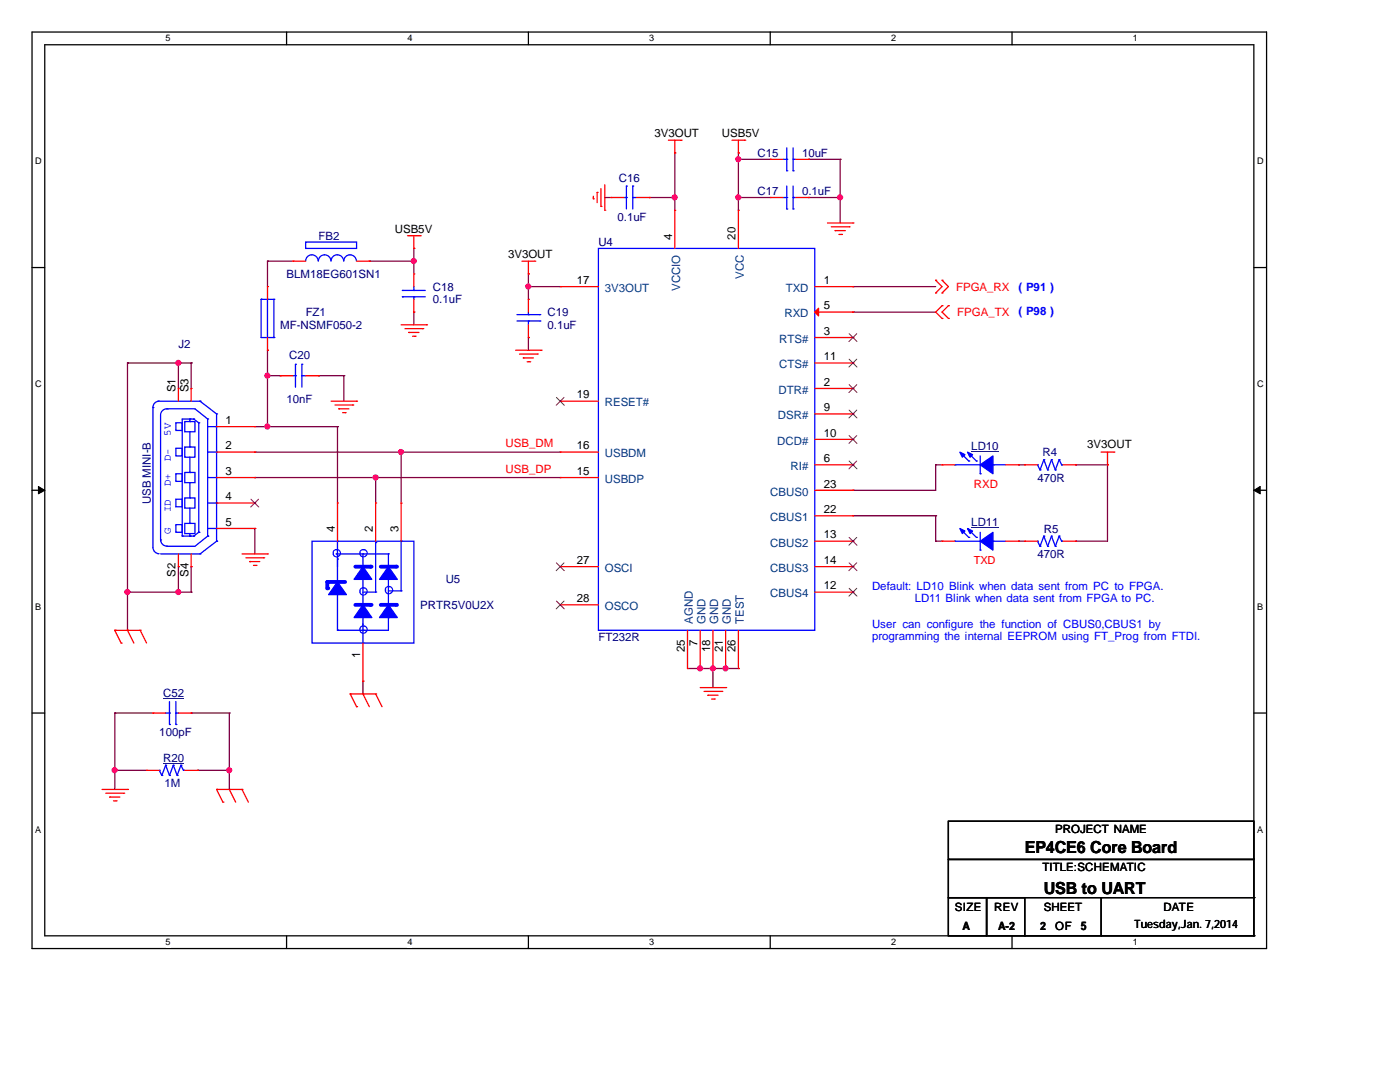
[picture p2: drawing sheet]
<svg xmlns="http://www.w3.org/2000/svg" width="279mm" height="216mm" viewBox="0 0 279 216" stroke-linecap="round" stroke-linejoin="round" font-family="sans-serif">
<path d="M6.4 6.4h246.4v182.9h-246.4zM8.9 8.9h241.3v177.8h-241.3z" fill="none" stroke="#000" stroke-width=".25"/>
<g fill="#fff">
<path d="M33.1 6.6h.9v2.1h-.9z"/>
<path d="M33.1 186.9h.9v2.1h-.9z"/>
</g>
<path d="M57.2 6.4v2.5M57.2 186.7v2.6" fill="none" stroke="#000" stroke-width=".25"/>
<g fill="#fff">
<path d="M81.3 6.6h1v2.1h-1z"/>
<path d="M81.3 186.9h1v2.1h-1z"/>
</g>
<path d="M105.5 6.4v2.5M105.5 186.7v2.6" fill="none" stroke="#000" stroke-width=".25"/>
<g fill="#fff">
<path d="M129.6 6.6h1v2.1h-1z"/>
<path d="M129.6 186.9h1v2.1h-1z"/>
</g>
<path d="M153.7 6.4v2.5M153.7 186.7v2.6" fill="none" stroke="#000" stroke-width=".25"/>
<g fill="#fff">
<path d="M177.8 6.6h1v2.1h-1z"/>
<path d="M177.8 186.9h1v2.1h-1z"/>
</g>
<path d="M202 6.4v2.5M202 186.7v2.6" fill="none" stroke="#000" stroke-width=".25"/>
<g fill="#fff">
<path d="M226.1 6.6h1v2.1h-1z"/>
<path d="M226.1 186.9h1v2.1h-1z"/>
<path d="M7 31.1h1.3v2.1h-1.3z"/>
<path d="M250.9 31.1h1.2v2.1h-1.2z"/>
<path d="M7 75.6h1.3v2h-1.3z"/>
<path d="M250.9 75.6h1.2v2h-1.2z"/>
</g>
<path d="M6.4 53.4h2.5M250.2 53.4h2.6" fill="none" stroke="#000" stroke-width=".25"/>
<g fill="#fff">
<path d="M7 120h1.2v2.1h-1.2z"/>
<path d="M250.9 120h1.2v2.1h-1.2z"/>
</g>
<path d="M6.4 97.8h2.5M250.2 97.8h2.6" fill="none" stroke="#000" stroke-width=".25"/>
<g fill="#000" stroke="#000" stroke-width=".2">
<path d="M7.7 97.1l1.2 .7-1.2 .8z" fill-rule="evenodd"/>
<path d="M250.2 97.8l1.3-.7v1.5z" fill-rule="evenodd"/>
</g>
<g fill="#fff">
<path d="M7 164.5h1.2v2h-1.2z"/>
<path d="M250.9 164.5h1.2v2h-1.2z"/>
</g>
<path d="M6.4 142.3h2.5M250.2 142.3h2.6M189.3 163.9h60.9v7.6h-60.9zM189.3 171.5h60.9v7.6h-60.9zM189.3 179.1h7.6v7.6h-7.6zM196.9 179.1h7.6v7.6h-7.6zM219.8 179.1h.1M219.8 179.1v7.6M250.2 179.1h.1M250.2 179.1v7.6M204.5 186.7h45.7M250.2 186.7h.1" fill="none" stroke="#000" stroke-width=".25"/>
<g fill="none" stroke="#800040" stroke-width=".25">
<path d="M120.7 39.4h.1M120.7 39.4h1.3M129.6 39.4h.1M129.6 39.4h5.1M134.7 30.5h.1M134.7 39.4h.1M134.7 30.5v11.5M147.4 31.8h.1M147.4 39.4h.1M147.4 30.5h.1M147.4 39.4h6.3M147.4 31.8h6.3"/>
<path d="M147.4 30.5v11.5M161.3 31.8h.1M161.3 39.4h.1M161.3 39.4h6.4M161.3 31.8h6.4M167.7 31.8h.1M167.7 39.4h.1M167.7 31.8v12.7M53.4 52.1h.1M53.4 52.1v5.1M53.4 52.1h5.1M73.7 52.1h.1"/>
<path d="M73.7 52.1h8.9M82.6 52.1h.1M82.6 49.6h.1M82.6 49.6v5.1M105.5 54.7h.1M105.5 57.2h.1M105.5 54.7v5M105.5 57.2h6.3M170.2 57.2h.1M170.2 57.2h16.5M25.4 72.4h.1M25.4 72.4v53.4"/>
<path d="M25.4 72.4h12.7M35.6 72.4h.1M35.6 72.4v5.1M38.1 72.4h.1M38.1 72.4v5.1M53.4 75h.1M53.4 69.9h.1M53.4 69.9v15.2M53.4 75h2.5M55.9 75h.1M63.5 75h.1M63.5 75h5.1"/>
<path d="M68.6 75h.1M68.6 75v5.1M82.6 62.3h.1M82.6 62.3v2.5M105.5 67.4h.1M105.5 67.4v2.5M170.2 62.3h.1M170.2 62.3h16.5M50.8 95.3h.1M50.8 90.2h.1M50.8 95.3h61M50.8 90.2h61"/>
<path d="M50.8 85.1h16.6M53.4 85.1h.1M67.4 85.1h.1M67.4 85.1v15.3M75 95.3h.1M75 95.3v5.1M80.1 90.2h.1M80.1 90.2v10.2M170.2 97.8h.1M186.7 92.8h.1M186.7 92.8v5h-16.5M186.7 92.8h1.3"/>
<path d="M203.2 92.8h.1M203.2 92.8h1.3M214.7 92.8h.1M214.7 92.8h6.3M221 92.8h.1M221 92.8v15.2h-6.3M25.4 118.2h.1M25.4 118.2h12.7M35.6 113.1h.1M35.6 113.1v5.1M38.1 113.1h.1M38.1 118.2h.1"/>
<path d="M38.1 113.1v5.1M50.8 105.5h.1M50.8 105.5v5M170.2 102.9h.1M170.2 102.9h16.5M186.7 102.9h.1M186.7 108h.1M186.7 108h1.3M186.7 102.9v5.1M203.2 108h.1M203.2 108h1.3M214.7 108h.1"/>
<path d="M72.4 135.9h.1M72.4 135.9v2.6M137.2 133.4h10.2M139.7 133.4h.1M142.3 133.4h.1M142.3 133.4v3.8M144.8 133.4h.1M147.4 133.4h.1M22.9 153.7h.1M22.9 142.3h.1M22.9 153.7h6.4M22.9 142.3v15.2"/>
<path d="M22.9 142.3h7.6M38.1 142.3h.1M38.1 142.3h7.7M39.4 153.7h.1M39.4 153.7h6.4M45.8 142.3h.1M45.8 153.7h.1M45.8 142.3v15.2"/>
</g>
<g fill="#f0f" stroke="#f0f" stroke-width=".25">
<circle cx="25.4" cy="118.1" r=".49"/>
<circle cx="35.6" cy="72.4" r=".49"/>
<circle cx="35.6" cy="118.1" r=".49"/>
<circle cx="82.6" cy="52.1" r=".49"/>
<circle cx="53.4" cy="85.1" r=".49"/>
<circle cx="53.4" cy="74.9" r=".49"/>
<circle cx="134.6" cy="39.4" r=".49"/>
<circle cx="147.3" cy="39.4" r=".49"/>
<circle cx="167.7" cy="39.4" r=".49"/>
<circle cx="147.3" cy="31.8" r=".49"/>
<circle cx="144.8" cy="133.4" r=".49"/>
<circle cx="139.7" cy="133.4" r=".49"/>
<circle cx="142.3" cy="133.4" r=".49"/>
<circle cx="75" cy="95.3" r=".49"/>
<circle cx="80" cy="90.2" r=".49"/>
<circle cx="22.9" cy="153.7" r=".49"/>
<circle cx="45.7" cy="153.7" r=".49"/>
<circle cx="105.4" cy="57.2" r=".49"/>
</g>
<g fill="none" stroke="#f00" stroke-width=".25">
<path d="M118.4 39.7h.1M118.4 39.2v.5M119.2 38.4h.1M119.2 38.4v2M119.9 37.6v3.6M120.7 36.9v5.1M133.4 28h2.5M134.7 30.5h.1M134.7 28v2.5M135.9 28h.1M146.1 28h2.5M147.4 30.5h.1"/>
<path d="M147.4 28v2.5M148.6 28h.1M81.3 47h2.6M82.6 49.6h.1M82.6 47v2.6M83.9 47h.1M104.2 52.1h2.5M105.5 54.7h.1M105.5 52.1v2.6M106.7 52.1h.1M119.9 41.2h.1M120.7 42h.1"/>
<path d="M165.1 44.5h5.1M165.9 45.3h3.6M166.7 46h.1M166.7 46h2M167.4 46.8h.5M167.9 46.8h.1M169.5 45.3h.1M170.2 44.5h.1M186.7 55.9h.1M186.7 58.5h.1M186.7 55.9l1.3 1.3-1.3 1.3M188 55.9h.1"/>
<path d="M188 58.5h.1M188 55.9l1.3 1.3-1.3 1.3M80.1 64.8h5M80.8 65.6h3.6M81.6 66.3h.1M81.6 66.3h2M82.3 67.1h.5M82.8 67.1h.1M84.4 65.6h.1M85.1 64.8h.1M102.9 69.9h5.1M103.7 70.7h3.5"/>
<path d="M104.4 71.4h.1M104.4 71.4h2.1M105.2 72.2h.5M105.7 72.2h.1M107.2 70.7h.1M108 69.9h.1M188 61h.1M188 63.5h.1M188 61l-1.3 1.3 1.3 1.2M189.3 63.5h.1M189.3 61h.1M189.3 61l-1.3 1.3 1.3 1.2"/>
<path d="M66.1 80.1h5.1M66.8 80.8h3.6M67.6 81.6h.1M67.6 81.6h2M68.4 82.3h.5M68.9 82.3h.1M70.4 80.8h.1M71.2 80.1h.1M219.8 90.2h2.5M221 92.8h.1M221 90.2v2.6M222.3 90.2h.1"/>
<path d="M48.3 110.5h5.1M49.1 111.3h3.5M49.8 112.1h.1M49.8 112.1h2.1M50.6 112.8h.5M51.1 112.8h.1M52.6 111.3h.1M53.4 110.5h.1M22.9 125.8h.1M22.9 125.8h5.1M22.9 125.8l1.3 2.5M24.2 128.3h.1"/>
<path d="M25.4 125.8h.1M25.4 125.8l1.3 2.5M28 125.8h.1M28 125.8l1.3 2.5M69.9 138.5h.1M69.9 138.5h5.1M69.9 138.5l1.3 2.5M72.4 138.5h.1M72.4 138.5l1.3 2.5M75 138.5h.1M75 138.5l1.2 2.5M139.7 137.2h5.1"/>
<path d="M140.5 138h3.6M141.3 138.7h.1M141.3 138.7h2M142 139.5h.5M142.5 139.5h.1M144.1 138h.1M144.8 137.2h.1M20.4 157.5h5M21.1 158.3h3.6M21.9 159h.1M21.9 159h2M22.6 159.8h.6"/>
<path d="M23.2 159.8h.1M24.7 158.3h.1M25.4 157.5h.1M43.2 157.5h.1M43.2 157.5h5.1M43.2 157.5l1.3 2.6M45.8 157.5h.1M45.8 157.5l1.2 2.6M48.3 157.5h.1M48.3 157.5l1.3 2.6M71.2 141h.1M44.5 160.1h.1"/>
</g>
<path d="M72.4 115.6v5.1M77.5 115.6v5.1M72.4 120.7h.1M77.5 120.7h.1" fill="none" stroke="#00f" stroke-width=".25"/>
<g fill="#00f" stroke="#00f" stroke-width=".25">
<path d="M72.4 120.7l1.8 2.5h-3.5z" fill-rule="evenodd"/>
<path d="M72.4 113.1l1.8 2.5h-3.5z" fill-rule="evenodd"/>
<path d="M77.5 113.1l1.8 2.5h-3.6z" fill-rule="evenodd"/>
<path d="M77.5 120.7l1.8 2.5h-3.6z" fill-rule="evenodd"/>
</g>
<path d="M70.9 120.7h3.1" fill="none" stroke="#00f" stroke-width=".76"/>
<circle cx="74" cy="120.7" r=".38" fill="#00f"/>
<path d="M70.9 113.1h3.1" fill="none" stroke="#00f" stroke-width=".76"/>
<circle cx="74" cy="113.1" r=".38" fill="#00f"/>
<path d="M76 120.7h3" fill="none" stroke="#00f" stroke-width=".76"/>
<circle cx="79" cy="120.7" r=".38" fill="#00f"/>
<path d="M76 113.1h3" fill="none" stroke="#00f" stroke-width=".76"/>
<circle cx="79" cy="113.1" r=".38" fill="#00f"/>
<path d="M72.4 110.5h.1M72.4 110.5v2.6M77.5 110.5h.1M77.5 110.5v2.6M72.4 123.2h.1M72.4 123.2v1.6M77.5 123.2h.1M77.5 123.2v2.6" fill="none" stroke="#00f" stroke-width=".25"/>
<path d="M67.4 116.1l1.7 2.6h-3.5z" fill-rule="evenodd" fill="#00f" stroke="#00f" stroke-width=".25"/>
<path d="M65.3 116.1h3.6" fill="none" stroke="#00f" stroke-width=".76"/>
<circle cx="65.3" cy="116.1" r=".38" fill="#00f"/>
<path d="M65.3 116.1v1.3" fill="none" stroke="#00f" stroke-width=".76"/>
<circle cx="65.3" cy="117.4" r=".38" fill="#00f"/>
<g fill="none" stroke="#00f" stroke-width=".25">
<path d="M124.5 39.4h.5M125 39.4h.1M125 37.1h.1M125 37.1v4.6M126.3 37.1h.1M126.3 39.4h.1M126.3 39.4h.7M126.3 37.1v4.6M156.3 39.4h.7M156.3 31.8h.7M157 39.4h.1M157 34.1h.1"/>
<path d="M157 31.8h.1M157 29.5v4.6M157 37.1v4.6M158.3 39.4h.1M158.3 31.8h.1M158.3 34.1h.1M158.3 39.4h.5M158.3 29.5v4.6M158.3 37.1v4.6M158.3 31.8h.5M52.1 59.7h.1M52.1 59.7v7.7h2.6"/>
<path d="M52.1 59.7h2.6M53.4 59.7h.1M53.4 59.7v7.7M54.7 59.7h.1M54.7 59.7v7.7M61 48.3h10.2v1.3h-10.2zM61 52.1a1.25 1.25 0 0 1 1.3-1.3 1.25 1.25 0 0 1 1.2 1.3M63.5 52.1a1.25 1.25 0 0 1 1.3-1.3 1.25 1.25 0 0 1 1.2 1.3 1.27 1.27 0 0 1 1.3-1.3 1.27 1.27 0 0 1 1.3 1.3 1.27 1.27 0 0 1 1.2-1.3 1.27 1.27 0 0 1 1.3 1.3M80.3 58h.1M80.3 59.2h.1M80.3 58h4.6M80.3 59.2h4.6"/>
<path d="M82.6 59.2h.1M82.6 58h.1M82.6 57.2v.8M82.6 59.2v.5M119.4 49.6h43.2v76.2h-43.2zM157 41.7h.1M158.3 41.7h.1M54.7 67.4h.1M58.5 75h.5M59 75h.1M59 72.7h.1M59 72.7v4.6"/>
<path d="M60.2 72.7h.1M60.2 75h.1M60.2 75h.8M60.2 72.7v4.6M103.2 64.1h4.5M103.2 62.8h4.5M105.5 62.8h.1M105.5 64.1h.1M105.5 62.3v.5M105.5 64.1v.7M107.7 64.1h.1M107.7 62.8h.1"/>
<path d="M30.5 81.3h.1M30.5 81.3v28M31.5 80.1h8.4M31.7 80.1a1.23 1.23 0 0 0-1.2 1.2M33.3 81.6a1.23 1.23 0 0 0-1.3 1.2v24.9M33.3 81.6h.1M33.3 81.6h5.6l2.5 2M35.1 84.4h1.3v1.5h-1.3zM35.1 89.5h1.3v1.5h-1.3zM35.1 99.6h1.3v1.5h-1.3zM35.1 94.5h1.3v1.6h-1.3zM36.9 89.2h2v2h-2z"/>
<path d="M36.9 94.3h2v2h-2zM36.9 84.1h2v2h-2zM36.9 99.4h2v2h-2zM37.9 89.2h.1M37.9 94.3h.1M37.9 99.4h.1M37.9 83.6h.1M37.9 84.1h.1M37.9 83.6v.5M37.9 86.1v3.1M37.9 91.2v3.1M37.9 96.3v3.1"/>
<path d="M38.7 83.6h.1M38.7 83.6h-2.3v23.4M38.7 83.6l1 .8M39.7 84.4h.1M39.7 84.4v21.8M39.9 80.1h.1M39.9 80.1l3.3 2.5M41.4 83.6h.1M41.4 83.6v23.4M41.4 85.1h1.8M41.4 90.2h1.8M41.4 95.3h1.8"/>
<path d="M43.2 82.6h.1M43.2 85.1h.1M43.2 90.2h.1M43.2 95.3h.1M43.2 82.6v25.4M190.5 92.8h.1M190.5 92.8h5.1M191.8 90.5l1.5 1.5M193.3 92h.1M193.3 90.5l1.6 1.5M194.9 92h.1M195.6 94.5h.1"/>
<path d="M195.6 91v3.5M198.2 92.8h.1M198.2 92.8h2.5M207.1 92.8h.1M207.1 92.8l.5 1M207.6 93.8h.1M208.3 91.7h.1M208.3 91.7l.8 2.1M208.3 91.7l-.7 2.1M209.1 93.8h.1M209.8 91.7h.1M209.8 91.7l.8 2.1"/>
<path d="M209.8 91.7l-.7 2.1M210.6 93.8h.1M211.4 91.7h.1M211.4 91.7l.5 1.1M211.4 91.7l-.8 2.1M211.9 92.8h.1M211.9 92.8h.2M30.5 109.2a1.27 1.27 0 0 0 1.2 1.3M32 107.7a1.27 1.27 0 0 0 1.3 1.3M32 107.7h.1M32 110.5h7.9M33.3 109h.1"/>
<path d="M35.1 104.7h1.3v1.5h-1.3zM36.4 107h.1M36.4 107h2.3M36.9 104.4h2v2.1h-2zM37.9 104.4h.1M37.9 107h.1M37.9 101.4v3M37.9 106.5v.5M38.7 107h.1M39.7 106.2h.1M39.7 106.2l-1 .8M39.9 110.5h.1"/>
<path d="M41.4 107h.1M41.4 100.4h1.8M41.4 107l-2.5 2h-5.6M41.4 105.5h1.8M43.2 108h.1M43.2 100.4h.1M43.2 105.5h.1M43.2 108l-3.3 2.5M62.3 108h20.3v20.3h-20.3zM67.1 110.5h.1M67.1 110.5h10.4M67.4 111.5h.1"/>
<path d="M67.4 108h.1M67.4 108v7.9M67.4 118.7v7.1M72.4 118.2h2.6M75 118.2h.1M75 108.2h.1M75 108.2v10M77.5 117.9h2.6M80.1 117.9h.1M80.1 108h.1M80.1 108v9.9M190.5 108h.1"/>
<path d="M190.5 108h5.1M191.8 105.7l1.5 1.5M193.3 107.2h.1M193.3 105.7l1.6 1.5M194.9 107.2h.1M195.6 109.8h.1M195.6 106.2v3.6M198.2 108h.1M198.2 108h2.5M207.1 108h.1M207.1 108l.5 1M207.6 109h.1"/>
<path d="M208.3 107h.1M208.3 107l.8 2M208.3 107l-.7 2M209.1 109h.1M209.8 107h.1M209.8 107l.8 2M209.8 107l-.7 2M210.6 109h.1M211.4 107h.1M211.4 107l.5 1M211.4 107l-.8 2M211.9 108h.1"/>
<path d="M211.9 108h.2M33.8 140v4.6M35.1 140v4.6M67.4 125.8h.1M67.4 125.8h10.1M72.4 125.8h.1M72.4 128.3h.1M72.4 124.5v3.8M31.8 153.7h.1M31.8 153.7l.5 1M32.3 154.7h.1M33.1 152.7h.1"/>
<path d="M33.1 142.3h.7M33.1 152.7l.7 2M33.1 152.7l-.8 2M33.8 144.6h.1M33.8 142.3h.1M33.8 154.7h.1M34.6 152.7h.1M34.6 152.7l.7 2M34.6 152.7l-.8 2M35.1 142.3h.1M35.1 144.6h.1M35.1 142.3h.5"/>
<path d="M35.3 154.7h.1M36.1 152.7h.1M36.1 152.7l.5 1M36.1 152.7l-.8 2M36.6 153.7h.1M36.6 153.7h.3"/>
</g>
<path d="M67.1 110.3l.2 .1zM72.5 117.9l.1 .2zM72.5 110.3l.1 .1zM77.5 117.7l.2 .1zM72.5 125.5l.1 .2z" fill="none" stroke="#00f" stroke-width="1.5"/>
<g fill="none" stroke="#f00" stroke-width=".25">
<path d="M122 39.4h.1M122 39.4h2.5M127 39.4h2.6M129.6 39.4h.1M153.7 39.4h.1M153.7 31.8h.1M153.7 39.4h2.6M153.7 31.8h2.6M158.8 39.4h2.5M158.8 31.8h2.5M161.3 39.4h.1M161.3 31.8h.1"/>
<path d="M53.4 57.2h.1M53.4 57.2v2.5M58.5 52.1h.1M58.5 52.1h2.5M71.2 52.1h2.5M73.7 52.1h.1M82.6 54.7h.1M82.6 54.7v2.5M82.6 59.7v2.6M105.5 59.7h.1M105.5 59.7v2.6M111.8 57.2h.1"/>
<path d="M111.8 57.2h7.6M134.7 42h.1M134.7 42v7.6M147.4 42h.1M147.4 42v7.6M162.6 57.2h7.6M170.2 57.2h.1M35.6 77.5h.1M35.6 77.5v2.6M38.1 77.5h.1M38.1 77.5v2.6M53.4 69.9h.1"/>
<path d="M53.4 67.4v2.5M55.9 75h.1M55.9 75h2.6M61 75h2.5M63.5 75h.1M82.6 62.3h.1M105.5 67.4h.1M105.5 64.8v2.6M162.6 77.5h7.6M162.6 67.4h7.6M162.6 62.3h7.6M162.6 72.4h7.6"/>
<path d="M170.2 77.5h.1M170.2 67.4h.1M170.2 62.3h.1M170.2 72.4h.1M43.2 85.1h7.6M43.2 90.2h7.6M43.2 95.3h7.6M50.8 85.1h.1M50.8 90.2h.1M50.8 95.3h.1M111.8 80.1h.1M111.8 90.2h.1"/>
<path d="M111.8 95.3h.1M111.8 90.2h7.6M111.8 95.3h7.6M111.8 80.1h7.6M162.6 92.8h7.6M162.6 82.6h7.6M162.6 87.7h7.6M162.6 97.8h7.6M170.2 92.8h.1M170.2 82.6h.1M170.2 87.7h.1M170.2 97.8h.1"/>
<path d="M188 92.8h.1M188 92.8h2.5M200.7 92.8h2.5M203.2 92.8h.1M204.5 92.8h.1M204.5 92.8h2.6M212.1 92.8h2.6M214.7 92.8h.1M35.6 113.1h.1M35.6 110.5v2.6M38.1 113.1h.1M38.1 110.5v2.6"/>
<path d="M43.2 100.4h7.6M43.2 105.5h7.6M50.8 100.4h.1M50.8 105.5h.1M67.4 100.4h.1M67.4 100.4v7.6M75 100.4h.1M75 100.4v7.6M80.1 100.4h.1M80.1 100.4v7.6M111.8 113.1h.1M111.8 113.1h7.6"/>
<path d="M162.6 108h7.6M162.6 118.2h7.6M162.6 113.1h7.6M162.6 102.9h7.6M170.2 118.2h.1M170.2 108h.1M170.2 113.1h.1M170.2 102.9h.1M188 108h.1M188 108h2.5M200.7 108h2.5M203.2 108h.1"/>
<path d="M204.5 108h.1M204.5 108h2.6M212.1 108h2.6M214.7 108h.1M72.4 135.9h.1M72.4 128.3v7.6M111.8 120.7h.1M111.8 120.7h7.6M137.2 133.4h.1M137.2 125.8v7.6M139.7 133.4h.1M139.7 125.8v7.6"/>
<path d="M142.3 133.4h.1M142.3 125.8v7.6M144.8 133.4h.1M144.8 125.8v7.6M147.4 133.4h.1M147.4 125.8v7.6M29.3 153.7h.1M29.3 153.7h2.5M30.5 142.3h.1M30.5 142.3h2.6M35.6 142.3h2.5M36.9 153.7h2.5"/>
<path d="M38.1 142.3h.1M39.4 153.7h.1"/>
</g>
<g fill="#00f" stroke="#00f" stroke-width=".25">
<path d="M195.6 108l2.6-1.8v3.6z" fill-rule="evenodd"/>
<path d="M191.6 105.5l1 .5-.5 .5z" fill-rule="evenodd"/>
<path d="M193.1 105.5l1 .5-.5 .5z" fill-rule="evenodd"/>
<path d="M195.6 92.8l2.6-1.8v3.5z" fill-rule="evenodd"/>
<path d="M191.6 90.2l1 .5-.5 .5z" fill-rule="evenodd"/>
<path d="M193.1 90.2l1 .5-.5 .5z" fill-rule="evenodd"/>
</g>
<path d="M193.8 90.1h5.5M193.8 105.3h5.5M32.6 139.4h4.1M32.6 152.3h4.1" fill="none" stroke="#000080" stroke-width=".2"/>
<g fill="none" stroke="#804000" stroke-width=".2">
<path d="M111 79.3l1.6 1.6M112.6 79.3l-1.6 1.6M169.5 76.8l1.5 1.5M169.5 66.6l1.5 1.6M169.5 71.7l1.5 1.5M171 76.8l-1.6 1.5M171 66.6l-1.6 1.6M171 71.7l-1.6 1.5M50.1 99.6l1.5 1.6M51.6 99.6l-1.6 1.6M169.5 92l1.5 1.6M169.5 81.8l1.5 1.6"/>
<path d="M169.5 86.9l1.5 1.6M171 92l-1.6 1.6M171 81.8l-1.6 1.6M171 86.9l-1.6 1.6M111 119.9l1.6 1.6M111 112.3l1.6 1.6M112.6 119.9l-1.6 1.6M112.6 112.3l-1.6 1.6M169.5 117.4l1.5 1.6M169.5 107.2l1.5 1.6M169.5 112.3l1.5 1.6M171 117.4l-1.6 1.6"/>
<path d="M171 107.2l-1.6 1.6M171 112.3l-1.6 1.6"/>
</g>
<path d="M163.4 61.5v1.5l-.8-.7z" fill-rule="evenodd" fill="#f00" stroke="#f00" stroke-width=".25"/>
<g fill="#f0f" stroke="#f0f" stroke-width=".25">
<circle cx="25.4" cy="118.1" r=".49"/>
<circle cx="35.6" cy="72.4" r=".49"/>
<circle cx="35.6" cy="118.1" r=".49"/>
<circle cx="82.6" cy="52.1" r=".49"/>
<circle cx="53.4" cy="85.1" r=".49"/>
<circle cx="53.4" cy="74.9" r=".49"/>
<circle cx="134.6" cy="39.4" r=".49"/>
<circle cx="147.3" cy="39.4" r=".49"/>
<circle cx="167.7" cy="39.4" r=".49"/>
<circle cx="147.3" cy="31.8" r=".49"/>
<circle cx="144.8" cy="133.4" r=".49"/>
<circle cx="139.7" cy="133.4" r=".49"/>
<circle cx="142.3" cy="133.4" r=".49"/>
<circle cx="75" cy="95.3" r=".49"/>
<circle cx="80" cy="90.2" r=".49"/>
<circle cx="22.9" cy="153.7" r=".49"/>
<circle cx="45.7" cy="153.7" r=".49"/>
<circle cx="105.4" cy="57.2" r=".49"/>
</g>
<g font-size="3.3">
<text x="204.5" y="170.3">EP4CE6 Core Board</text>
<text x="208.3" y="178.4">USB to UART</text>
</g>
<g font-size="2.3">
<text x="130.6" y="27.3">3V3OUT</text>
<text x="144.1" y="27.3">USB5V</text>
<text x="78.8" y="46.6">USB5V</text>
<text x="134.1" y="47.8" transform="rotate(-90 134.1 47.8)">4</text>
<text x="146.8" y="47.8" transform="rotate(-90 146.8 47.8)">20</text>
<text x="101.4" y="51.4">3V3OUT</text>
<text x="115.1" y="56.6">17</text>
<text x="164.4" y="56.6">1</text>
<text x="164.4" y="61.7">5</text>
<text x="164.4" y="66.8">3</text>
<text x="164.4" y="71.9">11</text>
<text x="164.4" y="77">2</text>
<text x="35.1" y="78.3" transform="rotate(-90 35.1 78.3)">S1</text>
<text x="37.6" y="78.3" transform="rotate(-90 37.6 78.3)">S3</text>
<text x="115.1" y="79.5">19</text>
<text x="164.4" y="82">9</text>
<text x="45" y="84.6">1</text>
<text x="45" y="89.7">2</text>
<text x="115.1" y="89.7">16</text>
<text x="164.4" y="87.1">10</text>
<text x="217" y="89.5">3V3OUT</text>
<text x="45" y="94.7">3</text>
<text x="115.1" y="94.7">15</text>
<text x="164.4" y="92.2">6</text>
<text x="45" y="99.8">4</text>
<text x="164.4" y="97.3">23</text>
<text x="45" y="104.9">5</text>
<text x="66.8" y="106.2" transform="rotate(-90 66.8 106.2)">4</text>
<text x="74.4" y="106.2" transform="rotate(-90 74.4 106.2)">2</text>
<text x="79.5" y="106.2" transform="rotate(-90 79.5 106.2)">3</text>
<text x="164.4" y="107.4">13</text>
<text x="164.4" y="102.4">22</text>
<text x="115.1" y="112.5">27</text>
<text x="164.4" y="112.5">14</text>
<text x="35.1" y="115.1" transform="rotate(-90 35.1 115.1)">S2</text>
<text x="37.6" y="115.1" transform="rotate(-90 37.6 115.1)">S4</text>
<text x="164.4" y="117.6">12</text>
<text x="115.1" y="120.1">28</text>
<text x="71.9" y="131.4" transform="rotate(-90 71.9 131.4)">1</text>
<text x="136.7" y="130.1" transform="rotate(-90 136.7 130.1)">25</text>
<text x="139.2" y="128.8" transform="rotate(-90 139.2 128.8)">7</text>
<text x="141.7" y="130.1" transform="rotate(-90 141.7 130.1)">18</text>
<text x="144.3" y="130.1" transform="rotate(-90 144.3 130.1)">21</text>
<text x="146.8" y="130.1" transform="rotate(-90 146.8 130.1)">26</text>
<text x="210.6" y="166.2">PROJECT NAME</text>
<text x="208.1" y="173.8">TITLE:SCHEMATIC</text>
<text x="190.5" y="181.7">SIZE</text>
<text x="192.1" y="185.5">A</text>
<text x="198.4" y="181.7">REV</text>
<text x="199.2" y="185.5">A-2</text>
<text x="207.6" y="185.5">2</text>
<text x="208.3" y="181.7">SHEET</text>
<text x="210.6" y="185.5">OF</text>
<text x="215.7" y="185.5">5</text>
<text x="226.4" y="185.1">Tuesday,Jan. 7,2014</text>
<text x="232.2" y="181.7">DATE</text>
</g>
<g font-size="2.3" fill="#000080">
<text x="151.2" y="31.3">C15</text>
<text x="160.1" y="31.3">10uF</text>
<text x="123.5" y="36.4">C16</text>
<text x="151.2" y="38.9">C17</text>
<text x="160.1" y="38.9">0.1uF</text>
<text x="63.5" y="47.8">FB2</text>
<text x="123.2" y="44">0.1uF</text>
<text x="119.4" y="49.1">U4</text>
<text x="57.2" y="55.5">BLM18EG601SN1</text>
<text x="86.4" y="58">C18</text>
<text x="55.9" y="65.6">MF-NSMF050-2</text>
<text x="61" y="63.1">FZ1</text>
<text x="86.4" y="60.5">0.1uF</text>
<text x="109.3" y="63.1">C19</text>
<text x="109.3" y="65.6">0.1uF</text>
<text x="35.6" y="69.4">J2</text>
<text x="57.7" y="71.7">C20</text>
<text x="57.2" y="80.3">10nF</text>
<text x="193.8" y="89.7">LD10</text>
<text x="208.1" y="91">R4</text>
<text x="30.1" y="100.6" transform="rotate(-90 30.1 100.6)">USB MINI-B</text>
<text x="207.1" y="96.1">470R</text>
<text x="193.8" y="105">LD11</text>
<text x="208.3" y="106.3">R5</text>
<text x="207.1" y="111.3">470R</text>
<text x="88.9" y="116.4">U5</text>
<text x="83.9" y="121.5">PRTR5V0U2X</text>
<text x="119.4" y="127.8">FT232R</text>
<text x="32.6" y="139">C52</text>
<text x="31.8" y="146.9">100pF</text>
<text x="32.6" y="152">R20</text>
<text x="32.8" y="157.1">1M</text>
</g>
<g font-size="2.3" fill="#004080">
<text x="120.7" y="58.3">3V3OUT</text>
<text x="135.7" y="58.1" transform="rotate(-90 135.7 58.1)">VCCIO</text>
<text x="148.4" y="55.7" transform="rotate(-90 148.4 55.7)">VCC</text>
<text x="156.8" y="58.3">TXD</text>
<text x="156.5" y="63.3">RXD</text>
<text x="155.5" y="68.4">RTS#</text>
<text x="155.5" y="73.5">CTS#</text>
<text x="120.7" y="81.1">RESET#</text>
<text x="155.2" y="83.7">DSR#</text>
<text x="155.4" y="78.6">DTR#</text>
<text x="155.1" y="88.7">DCD#</text>
<text x="120.7" y="91.3">USBDM</text>
<text x="157.8" y="93.8">RI#</text>
<text x="120.7" y="96.4">USBDP</text>
<text x="153.7" y="98.9">CBUS0</text>
<text x="153.7" y="104">CBUS1</text>
<text x="153.7" y="109.1">CBUS2</text>
<text x="120.7" y="114.1">OSCI</text>
<text x="153.7" y="119.2">CBUS4</text>
<text x="153.7" y="114.1">CBUS3</text>
<text x="120.7" y="121.8">OSCO</text>
<text x="138.3" y="124.5" transform="rotate(-90 138.3 124.5)">AGND</text>
<text x="140.8" y="124.5" transform="rotate(-90 140.8 124.5)">GND</text>
<text x="143.3" y="124.5" transform="rotate(-90 143.3 124.5)">GND</text>
<text x="145.9" y="124.5" transform="rotate(-90 145.9 124.5)">GND</text>
<text x="148.4" y="124.5" transform="rotate(-90 148.4 124.5)">TEST</text>
</g>
<g font-size="2.3" fill="#f00">
<text x="190.8" y="58">FPGA_RX</text>
<text x="191.1" y="63.1">FPGA_TX</text>
<text x="100.9" y="89.3">USB_DM</text>
<text x="100.9" y="94.4">USB_DP</text>
<text x="194.4" y="97.4">RXD</text>
</g>
<g font-size="2.3" fill="#00f">
<text x="203.2" y="58">( P91 )</text>
<text x="203.2" y="62.9">( P98 )</text>
<text x="174" y="117.7">Default: LD10 Blink when data sent from PC to FPGA.</text>
<text x="174" y="125.3">User can configure the function of CBUS0,CBUS1 by</text>
<text x="182.5" y="120.1">LD11 Blink when data sent from FPGA to PC.</text>
<text x="174" y="127.7">programming the internal EEPROM using FT_Prog from FTDI.</text>
</g>
<text font-size="2.2" fill="#f00" x="194.4" y="112.6">TXD</text>
<g font-size="2.1" fill="#00f">
<text x="34.1" y="86.9" transform="rotate(-90 34.1 86.9)">5V</text>
<text x="34.1" y="92" transform="rotate(-90 34.1 92)">D-</text>
<text x="34.1" y="97.1" transform="rotate(-90 34.1 97.1)">D+</text>
<text x="34.1" y="106.5" transform="rotate(-90 34.1 106.5)">G</text>
<text x="34.1" y="102.2" transform="rotate(-90 34.1 102.2)">ID</text>
</g>
<g font-size="1.8">
<text x="33.1" y="8.3">5</text>
<text x="81.3" y="8.3">4</text>
<text x="129.6" y="8.3">3</text>
<text x="177.8" y="8.3">2</text>
<text x="226.1" y="8.3">1</text>
<text x="7" y="32.8">D</text>
<text x="250.9" y="32.8">D</text>
<text x="7" y="77.2">C</text>
<text x="250.9" y="77.2">C</text>
<text x="7" y="121.7">B</text>
<text x="250.9" y="121.7">B</text>
<text x="7" y="166.1">A</text>
<text x="250.9" y="166.1">A</text>
<text x="33.1" y="188.6">5</text>
<text x="81.3" y="188.6">4</text>
<text x="129.6" y="188.6">3</text>
<text x="177.8" y="188.6">2</text>
<text x="226.1" y="188.6">1</text>
</g>
</svg>
